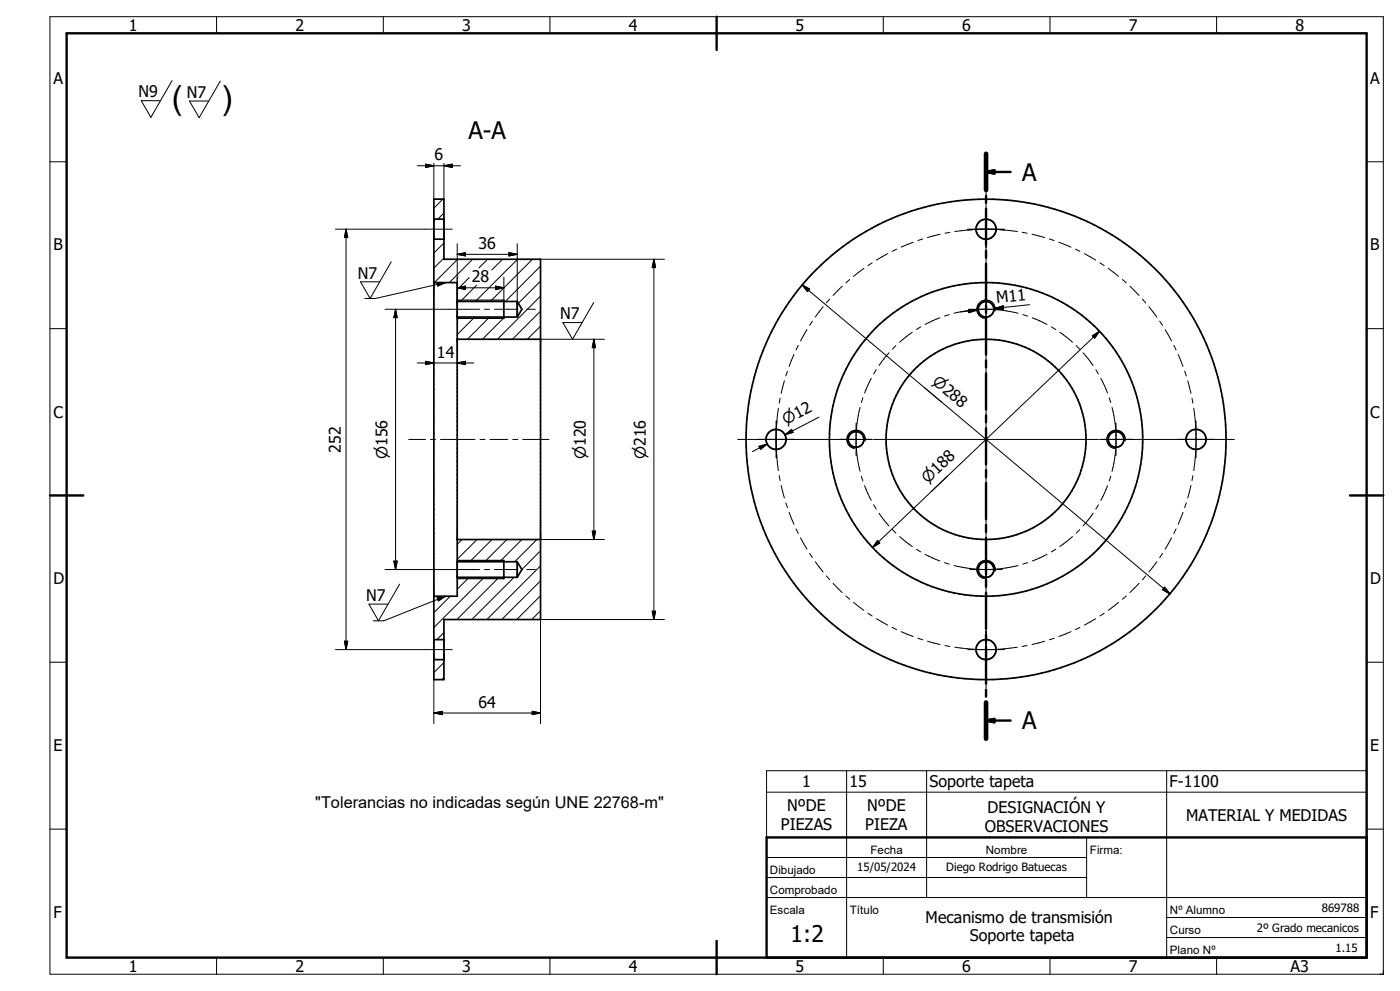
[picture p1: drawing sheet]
<svg xmlns="http://www.w3.org/2000/svg" width="420mm" height="297mm" viewBox="0 0 420 297" stroke-linecap="round" stroke-linejoin="round" font-family="sans-serif">
<g fill="none" stroke="#000" stroke-width=".3">
<path d="M15 5h400v287h-400zM65 5v5M115 5v5M165 5v5M265 5v5M315 5v5M365 5v5M51.6 24.2l-6.3 11-2.9-5h5.8M66.1 24.3l-6.4 11-2.9-5h5.8M15 48.5h5M125.2 49.7h12.9M127.7 49.2l2.4 .5-2.4 .5z"/>
<path d="M130.1 48.9v10.8M132.8 59.7l-2.7 2.7M133.2 49.7l2.5-.5v1zM133.2 48.9v10.8M295.8 57.2v40.3M410 48.5h5M100.6 68.7h35.1M103.8 68.7v126M103.8 68.7l.5 2.5h-1zM117.4 78.5l-6.4 11-2.8-5h5.7M133.2 77.3l-3.1 3M133.2 72.8l-3.1 3"/>
<path d="M133.2 63.9l-1.9 1.8M137.2 76.2l2.4-.5v1zM137.2 73.1v17.2M137.2 76.2h18M137.3 77.7l-7 7M141.8 77.7l-7 7M146.3 77.7l-2.6 2.6M150.8 77.7l-3.3 3.2M152.7 75.7l2.5 .5-2.5 .5zM155.2 73.1v17.2M155.3 77.7l-7.8 7.7M159.7 77.7l-12.6 12.6"/>
<path d="M162.2 79.8l-10.6 10.5M162.2 77.7h37.1M196.2 77.7v108M196.2 77.7l.5 2.5h-1zM261.6 78.8l-1.2 .8M266.3 76l-3.4 2M269 74.7l-1.4 .6M274 72.6l-3.7 1.5M276.8 71.6l-1.4 .5M282 70.2l-3.8 1M285 69.6l-1.5 .3M286.4 69.4a62.1 62.1 0 0 1 18.8 0"/>
<path d="M290.3 68.7h11M306.7 69.6l1.4 .3M309.6 70.2l3.8 1M314.8 71.6l1.4 .5M317.7 72.6l3.6 1.5M322.6 74.7l1.4 .6M325.3 76l3.4 2M330 78.8l1.2 .8M15 98.5h5M115.5 92.7h28.4M118.7 92.7v78M118.7 92.7l.4 2.5h-.9z"/>
<path d="M131.1 84.8l2.6-.1-2.4 1zM133.7 84.7l-21.1 4.8h-3.2M137.2 86.3h14M137.2 86.3l2.4-.5v1zM137.9 95l-.7 .8M140.8 83.2l-3.6 3.6M142.4 95l-5.2 5.3M143 85.5l-4.9 4.8M145.4 92.7h1.5M146.9 95l-6.7 6.7M147.4 85.5l-4.8 4.8M148.4 92.7h6.7"/>
<path d="M148.7 85.8l2.5 .5-2.5 .5zM151.2 83.1v6.8M151.4 95l-6.7 6.7M158.1 92.7h2.5M162.2 97.7l-4 4M162.2 93.2l-8.5 8.5M162.2 88.7l-13 13M162.2 84.3l-6.7 6.6M178.1 90.7l-6.3 11-2.9-5h5.7M240.7 85.4l110.3 92.6M240.7 85.4l2.2 1.2-.7 .8zM242.1 98.8l-1.9 3.4"/>
<path d="M243.7 96.3l-.8 1.2M246.9 91.9l-2.3 3.1M248.9 89.6l-1 1.2M252.7 85.8l-2.8 2.7M254.9 83.8l-1.1 1M259.2 80.4l-3.1 2.4M273.7 99.6l-3.8 3M276.2 98l-1.3 .8M281.9 95.3l-4.4 1.9M284.8 94.3l-1.5 .4M286.2 93.9a39.2 39.2 0 0 1 19.2 0M290.5 92.7l2.6 .3-2.5 .7z"/>
<path d="M291 92.7h9.7M293.1 93l-5 .5M295.8 97.9v67.5M298.6 92.4l2.4-.8 .1 1zM301 92.2l-2.4 .2M306.8 94.3l1.5 .4M308.9 91.3l-10.3 1.1M309.7 95.3l4.4 1.9M315.4 98l1.3 .8M317.9 99.6l3.8 3M329.8 99.3l-68 64.8M332.5 80.4l3.1 2.4"/>
<path d="M336.7 83.8l1.1 1M339 85.8l2.7 2.7M342.7 89.6l1 1.2M344.7 91.9l2.3 3.1M347.9 96.3l.8 1.2M349.5 98.8l2 3.4M410 98.5h5M125.2 108.8h17M127.7 108.3l2.4 .5-2.4 .5zM137.2 108.8l2.4-.5v1zM162.2 101.7h19.1M178.2 101.7v60"/>
<path d="M178.2 101.7l.5 2.5h-1zM234 119.4l-.2 1.4M235.3 114.1l-1 3.8M236.2 111.3l-.5 1.4M238.2 106.2l-1.5 3.6M239.5 103.5l-.7 1.4M258.8 119.2l-.4 1.5M261.4 113.4l-2 4.4M262.9 110.8l-.8 1.3M266.7 105.7l-3 3.9M268.8 103.6l-1.1 1.1M277.3 116.2l5.1 4.3"/>
<path d="M322.9 103.6l1 1.1M324.9 105.7l3 3.9M327.7 100.6l2.1-1.3-1.4 2.1zM328.8 110.8l.7 1.3M330.3 113.4l2 4.4M332.8 119.2l.4 1.5M352.1 103.5l.7 1.4M353.4 106.2l1.5 3.6M355.4 111.3l.5 1.4M356.3 114.1l1 3.8M357.6 119.4l.3 1.4M122.6 131.7h5"/>
<path d="M129.1 131.7h1.5M132.1 131.7h10.4M144 131.7h1.5M147 131.7h5.3M153.8 131.7h1.5M156.8 131.7h7.9M221.3 131.7h40.3M227.7 133.8l2.4-.7-1.9 1.6zM230.1 133.1l-4.4 2.3M232.8 126.2v11M233.5 122.3a64 64 0 0 0 0 18.7M235.5 130.3l2-1.6 .4 .9z"/>
<path d="M245.7 125l-10.2 5.3M256.8 132.9l.3 3.6 .9 4.8M256.8 126.9v9.6M258 122.1l-.9 4.8-.3 3.6M262.1 131.7h67.5M330 131.7h40.3M333.6 122.1l.9 4.8 .3 3.6M334.8 126.9v9.6M334.8 132.9l-.3 3.6-.9 4.8M358.1 122.3a64.3 64.3 0 0 1 0 18.7M358.8 126.2v11M177.7 159.2h1l-.5 2.5z"/>
<path d="M233.8 142.5l.2 1.5M234.3 145.5l1 3.8M235.7 150.7l.5 1.4M236.7 153.5l1.5 3.7M238.8 158.5l.7 1.4M258.4 142.7l.4 1.4M259.4 145.6l2 4.4M262.1 151.3l.8 1.3M263.7 153.8l3 3.8M267.7 158.7l1.1 1.1M284.2 142.7l-4.8 4.6M323.9 158.7l-1 1.1"/>
<path d="M327.9 153.8l-3 3.8M329.5 151.3l-.7 1.3M332.3 145.6l-2 4.4M333.2 142.7l-.4 1.4M352.8 158.5l-.7 1.4M354.9 153.5l-1.5 3.7M355.9 150.7l-.5 1.4M357.3 145.5l-1 3.8M357.9 142.5l-.3 1.5M115.5 170.7h28.4M118.2 168.2h.9l-.4 2.5zM119.9 175.1l-6.4 11-2.8-5h5.7"/>
<path d="M130.6 178.7l-.5 .4M131.2 179.2l2.5-.5-2.2 1.4zM133.7 178.7l-18.6 7.4h-3.1M135.1 178.7l-5 4.9M138.6 161.7l-1.4 1.4M140.7 173l-3.5 3.6M143.1 161.7l-5.9 5.9M145.2 173l-15.1 15.1M145.4 170.7h1.5M147.6 161.7l-6.7 6.7M148.4 170.7h6.7M149.7 173l-12.6 12.7"/>
<path d="M152.1 161.7l-6.7 6.7M154.2 173l-12.6 12.7M156.6 161.7l-6.7 6.7M158.1 170.7h2.5M161.1 161.7l-6.7 6.7M162.2 178.5l-7.2 7.2M162.2 174.1l-11.7 11.6M162.2 169.6l-16.2 16.1M162.2 165.1l-5.6 5.6M162.2 161.7h19.1M240.2 161.2l1.9 3.4M242.9 165.9l.8 1.2"/>
<path d="M244.6 168.4l2.3 3.1M247.9 172.6l1 1.1M249.9 174.8l2.8 2.8M253.8 178.6l1.1 1M263.2 162l.7 .7-2.1 1.4zM269.9 160.8l3.8 3M274.9 164.6l1.3 .8M277.5 166.1l4.4 2M283.3 168.6l1.5 .5M286.2 169.5a39.1 39.1 0 0 0 19.2 0M291 170.7h9.7M295.8 165.8v40.4"/>
<path d="M308.3 168.6l-1.5 .5M314.1 166.1l-4.4 2M316.7 164.6l-1.3 .8M321.7 160.8l-3.8 3M337.8 178.6l-1.1 1M341.7 174.8l-2.7 2.8M343.7 172.6l-1 1.1M347 168.4l-2.3 3.1M348.7 165.9l-.8 1.2M349.4 176l1.6 2-2.3-1.3zM351.5 161.2l-2 3.4M15 198.5h5"/>
<path d="M100.6 194.7h35.1M103.3 192.2h1l-.5 2.5zM133.2 189.6l-2.1 2.1M133.2 198.6l-3.1 3M162.2 183l-2.7 2.7M195.7 183.2h1l-.5 2.5zM199.3 185.7h-37.1v31.2M256.1 180.5l3.1 2.4M260.4 183.8l1.2 .8M262.9 185.4l3.4 2M267.6 188l1.4 .7M270.3 189.3l3.7 1.5"/>
<path d="M275.4 191.3l1.4 .4M278.2 192.2l3.8 1M283.5 193.5l1.5 .3M286.4 194a62.1 62.1 0 0 0 18.8 0M290.3 194.7h11M308.1 193.5l-1.4 .3M313.4 192.2l-3.8 1M316.2 191.3l-1.4 .4M321.3 189.3l-3.6 1.5M324 188l-1.4 .7M328.7 185.4l-3.4 2M331.2 183.8l-1.2 .8"/>
<path d="M335.6 180.5l-3.1 2.4M410 198.5h5M130.1 203.7v13.2M130.1 213.7h32.1M130.1 213.7l2.6-.5v1zM133.2 203.1l-.7 .6M159.7 213.2l2.5 .5-2.5 .5zM230 231h180v20h-180zM230 237.4h180M254 231v56M278 231v38M350 231v56"/>
<path d="M15 248.5h5M230 257h96M326 251v18M410 248.5h5M230 269h180M230 263h96M350 275h60M65 287v5M115 287v5M165 287v5M265 287v5M315 287v5"/>
<path d="M350 281h60M365 287v5"/>
</g>
<g fill="none" stroke="#000" stroke-width=".51">
<path d="M130.1 59.7h3.1v18h29v108h-29v18h-3.1zM130.1 71.7h3.1M130.1 65.7h3.1M130.1 84.7h7.1v94h-7.1M137.2 90.3h18M137.2 95h18M151.2 89.9v5.5M155.2 90.3l1.4 2.4-1.4 2.3M155.2 90.3v4.7M137.2 101.7h25M137.2 168.4h18M137.2 173h18"/>
<path d="M137.2 161.7h25M151.2 167.9v5.5M155.2 168.4l1.4 2.3-1.4 2.3M155.2 168.4v4.6M130.1 191.7h3.1M130.1 197.7h3.1"/>
<circle cx="295.8" cy="68.7" r="3"/>
<circle cx="295.8" cy="92.7" r="2.34"/>
<circle cx="232.8" cy="131.7" r="3"/>
<circle cx="256.8" cy="131.7" r="2.35"/>
<circle cx="295.8" cy="131.7" r="47"/>
<circle cx="295.8" cy="131.7" r="30"/>
<circle cx="295.8" cy="131.7" r="72"/>
<circle cx="334.8" cy="131.7" r="2.35"/>
<circle cx="358.8" cy="131.7" r="3"/>
<circle cx="295.8" cy="170.7" r="2.34"/>
<circle cx="295.8" cy="194.7" r="3"/>
</g>
<path d="M137.2 89.9h14M137.2 95.4h14M298.5 93.2a2.76 2.76 0 0 0-2.2-3.2 2.76 2.76 0 0 0-3.2 2.2 2.76 2.76 0 0 0 2.2 3.2M259.5 132.2a2.75 2.75 0 0 0-2.2-3.2 2.75 2.75 0 0 0-3.2 2.2 2.75 2.75 0 0 0 2.2 3.2M337.5 132.2a2.75 2.75 0 0 0-2.2-3.2 2.75 2.75 0 0 0-3.2 2.2 2.75 2.75 0 0 0 2.2 3.2M137.2 167.9h14M137.2 173.4h14M298.5 171.2a2.76 2.76 0 0 0-2.2-3.2 2.76 2.76 0 0 0-3.2 2.2 2.76 2.76 0 0 0 2.2 3.2" fill="none" stroke="#000" stroke-width=".36"/>
<g fill="none" stroke="#000" stroke-width=".71">
<path d="M20 10h390v277h-390zM215 5v10M295.8 46.1v10.8M295.8 58.7v2.1M295.8 51.5h7.4M295.8 51.5l2.5-.5v1zM295.8 62.6v10.8M295.8 75.1v2.1M295.8 79v10.8M295.8 91.6v2.1M295.8 95.4v10.9M295.8 108v2.1"/>
<path d="M295.8 111.9v10.8M295.8 124.5v2.1M295.8 128.3v10.9M15 148.5h10M295.8 140.9v2.1M295.8 144.8v10.8M295.8 157.4v2.1M405 148.5h10M295.8 161.2v10.9M295.8 173.8v2.1M295.8 177.7v10.8M295.8 190.3v2.1"/>
<path d="M295.8 194.1v10.8M295.8 206.7v2.1M295.8 210.5v10.9M295.8 216l2.5-.5v1zM295.8 216h7.4M410 251h-180v36M215 282v10"/>
</g>
<path d="M295.8 46.1v10.8M295.8 210.5v10.9" fill="none" stroke="#000" stroke-width="1.4"/>
<path d="M295.8 51.5l2.5-.5v1zM295.8 216l2.5-.5v1z" fill="#000" stroke="#000" stroke-width=".71"/>
<g fill="#000" stroke="#000" stroke-width=".3">
<path d="M127.7 49.2l2.4 .5-2.4 .5zM133.2 49.7l2.5-.5v1zM103.8 68.7l.5 2.5h-1zM137.2 76.2l2.4-.5v1zM152.7 75.7l2.5 .5-2.5 .5zM118.7 92.7l.4 2.5h-.9zM131.1 84.8l2.6-.1-2.4 1zM137.2 86.3l2.4-.5v1zM148.7 85.8l2.5 .5-2.5 .5zM196.2 77.7l.5 2.5h-1zM240.7 85.4l2.2 1.2-.7 .8zM290.5 92.7l2.6 .3-2.5 .7z"/>
<path d="M298.6 92.4l2.4-.8 .1 1zM127.7 108.3l2.4 .5-2.4 .5zM137.2 108.8l2.4-.5v1zM178.2 101.7l.5 2.5h-1zM327.7 100.6l2.1-1.3-1.4 2.1zM227.7 133.8l2.4-.7-1.9 1.6zM235.5 130.3l2-1.6 .4 .9zM177.7 159.2h1l-.5 2.5zM118.2 168.2h.9l-.4 2.5zM263.2 162l.7 .7-2.1 1.4zM349.4 176l1.6 2-2.3-1.3zM103.3 192.2h1l-.5 2.5z"/>
<path d="M131.2 179.2l2.5-.5-2.2 1.4zM195.7 183.2h1l-.5 2.5zM130.1 213.7l2.6-.5v1zM159.7 213.2l2.5 .5-2.5 .5z"/>
</g>
<g font-size="9.8">
<text x="51.6" y="32.7">(</text>
<text x="66.5" y="32.6">)</text>
</g>
<g font-size="7.2">
<text x="140.5" y="41.6">A-A</text>
<text x="306.7" y="54.2">A</text>
<text x="306.7" y="218.6">A</text>
</g>
<text font-size="6.9" x="237.2" y="282.3">1:2</text>
<text font-size="4.9" x="94.6" y="242.2">&quot;Tolerancias no indicadas según UNE 22768-m&quot;</text>
<g font-size="4.8">
<text x="38.7" y="9.3">1</text>
<text x="88.7" y="9.3">2</text>
<text x="138.7" y="9.2">3</text>
<text x="188.7" y="9.2">4</text>
<text x="238.7" y="9.2">5</text>
<text x="288.6" y="9.2">6</text>
<text x="338.7" y="9.2">7</text>
<text x="388.6" y="9.2">8</text>
<text x="16" y="25.1">A</text>
<text x="41.5" y="29.2">N9</text>
<text x="56" y="29.4">N7</text>
<text x="411" y="25.1">A</text>
<text x="130.3" y="48.1">6</text>
<text x="16" y="75.1">B</text>
<text x="143.6" y="74.6">36</text>
<text x="411" y="75.1">B</text>
<text x="107.3" y="83.5">N7</text>
<text x="141.6" y="84.7">28</text>
<text x="168" y="95.7">N7</text>
<text x="299" y="90.8" transform="rotate(-6 299 90.8)">M11</text>
<text x="131" y="107.3">14</text>
<text x="16" y="125.1">C</text>
<text x="411" y="125.1">C</text>
<text x="102.2" y="135.6" transform="rotate(-90 102.2 135.6)">252</text>
<text x="281.1" y="142.4" transform="rotate(-44 281.1 142.4)">18</text>
<text x="16" y="175">D</text>
<text x="411" y="175">D</text>
<text x="109.8" y="180.1">N7</text>
<text x="143.6" y="212.1">64</text>
<text x="16" y="225">E</text>
<text x="411" y="225">E</text>
<text x="240.7" y="236">1</text>
<text x="254.9" y="236">15</text>
<text x="278.8" y="236">Soporte tapeta</text>
<text x="350.9" y="236">F-1100</text>
<text x="236.2" y="243.1">NºDE</text>
<text x="260.2" y="243.1">NºDE</text>
<text x="296.2" y="243.7">DESIGNACIÓN Y</text>
<text x="355.8" y="246">MATERIAL Y MEDIDAS</text>
<text x="234.3" y="248.8">PIEZAS</text>
<text x="259.6" y="248.8">PIEZA</text>
<text x="295.4" y="249.4">OBSERVACIONES</text>
<text x="16" y="275">F</text>
<text x="411" y="275">F</text>
<text x="277.7" y="276.7">Mecanismo de transmisión</text>
<text x="291" y="281.9">Soporte tapeta</text>
<text x="38.7" y="291.3">1</text>
<text x="88.7" y="291.3">2</text>
<text x="138.7" y="291.2">3</text>
<text x="188.7" y="291.2">4</text>
<text x="238.7" y="291.2">5</text>
<text x="288.6" y="291.2">6</text>
<text x="338.7" y="291.2">7</text>
<text x="387.2" y="291.2">A3</text>
</g>
<g font-size="4.6">
<text x="279.4" y="114.9" transform="rotate(40 279.4 114.9)">n28</text>
<text x="235.8" y="127.5" transform="rotate(-27 235.8 127.5)">n12</text>
<text x="116.3" y="137.6" transform="rotate(-90 116.3 137.6)">n156</text>
<text x="175.8" y="137.6" transform="rotate(-90 175.8 137.6)">n120</text>
<text x="193.8" y="137.6" transform="rotate(-90 193.8 137.6)">n216</text>
<text x="278.3" y="145.1" transform="rotate(-43 278.3 145.1)">n</text>
</g>
<g font-size="3.5">
<text x="261.1" y="256">Fecha</text>
<text x="295.7" y="256">Nombre</text>
<text x="327" y="256">Firma:</text>
<text x="231" y="262">Dibujado</text>
<text x="231" y="268">Comprobado</text>
<text x="231" y="274">Escala</text>
<text x="255" y="274">Título</text>
<text x="351" y="274">Nº Alumno</text>
<text x="351" y="280">Curso</text>
<text x="351" y="286">Plano Nº</text>
</g>
<g font-size="3.4">
<text x="257.2" y="261">15/05/2024</text>
<text x="283.9" y="260.9">Diego Rodrigo Batuecas</text>
<text x="396.5" y="273.3">869788</text>
<text x="377" y="279.3">2º Grado mecanicos</text>
<text x="400.6" y="285.2">1.15</text>
</g>
</svg>
